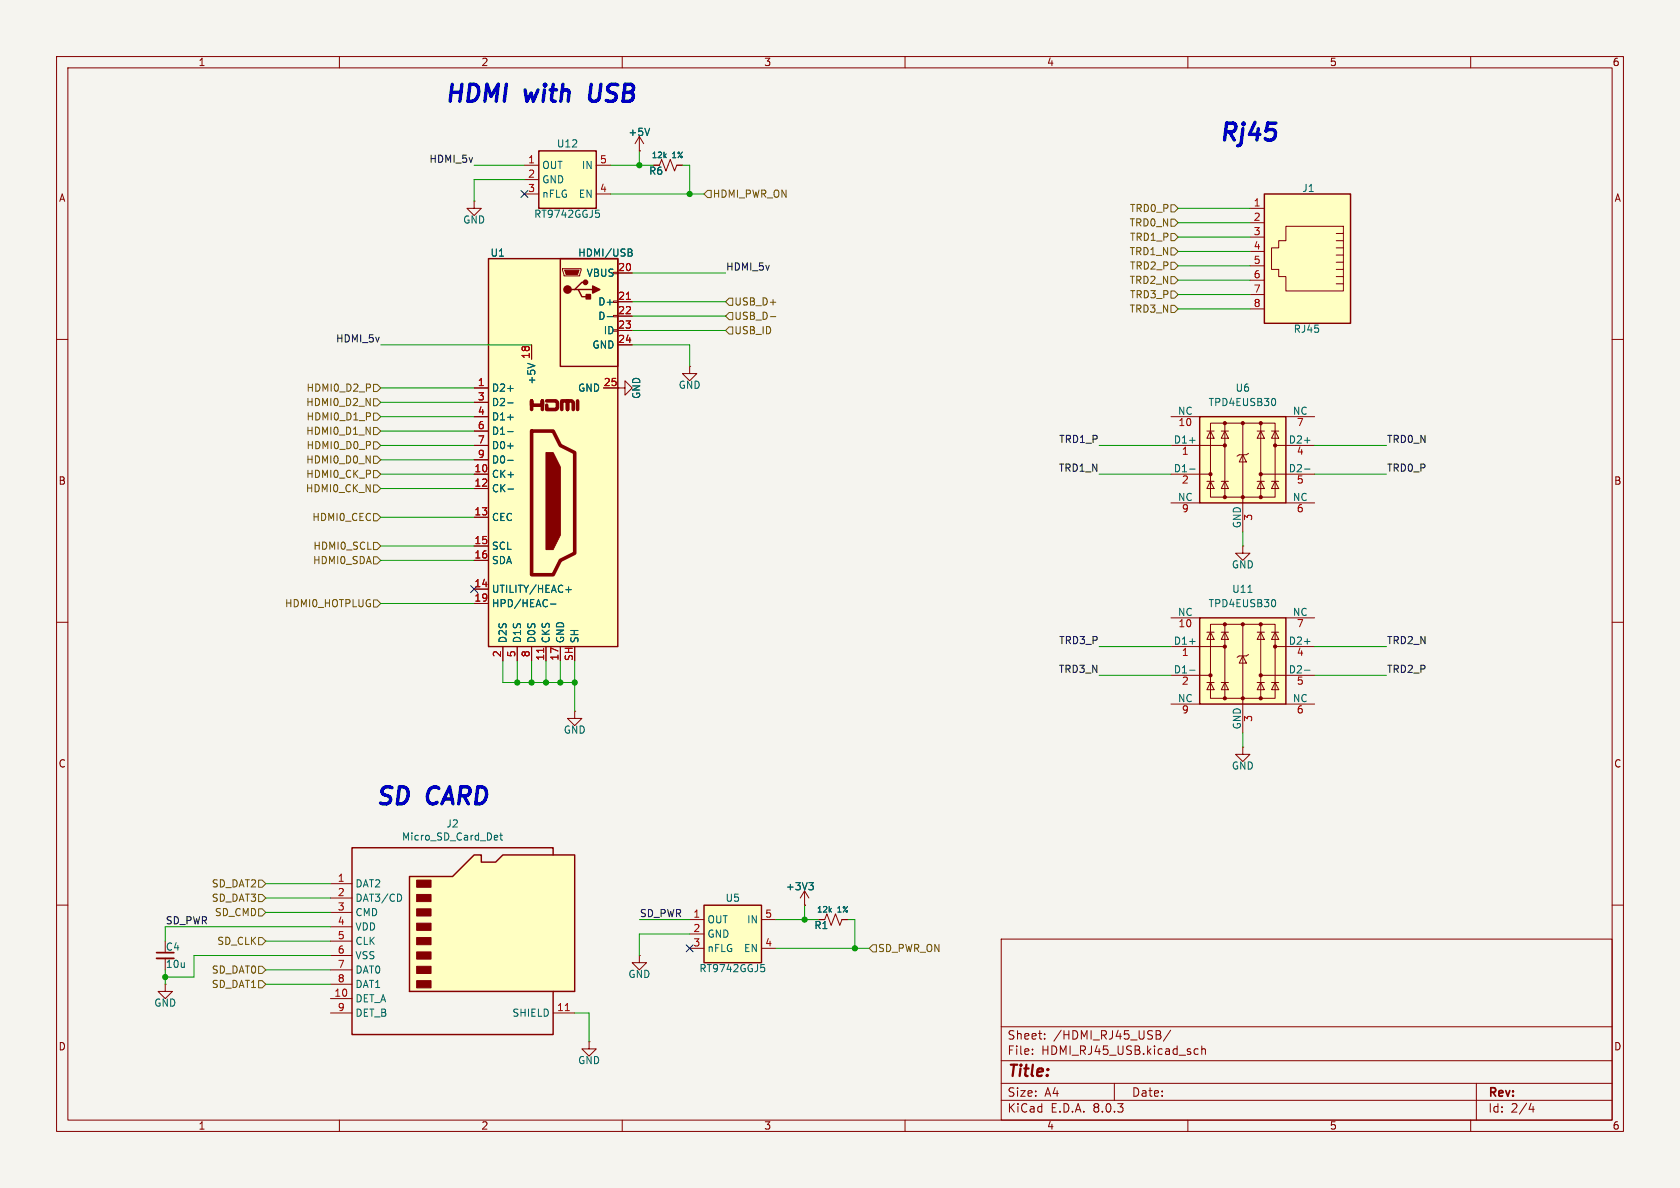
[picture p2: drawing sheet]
<svg xmlns="http://www.w3.org/2000/svg" width="297mm" height="210mm" viewBox="0 0 297 210" stroke-linecap="round" stroke-linejoin="round" font-family="sans-serif">
<path d="M0 0h297v210h-297z" fill="#f5f4ef" stroke="#f5f4ef" stroke-width=".18"/>
<g fill="none" stroke="#840000" stroke-width=".18">
<path d="M10 10h277v190h-277zM12 12h273v186h-273zM60 10v2M110 10v2M160 10v2M210 10v2M260 10v2M10 60h2M285 60h2M10 110h2M285 110h2M101.6 125.7v1.3h1.3l-1.3 1.3-1.3-1.3h1.3"/>
<path d="M101.6 125.7h.1M10 160h2M285 160h2M177 166h108v32h-108zM60 198v2M110 198v2M160 198v2M177 194.5h108M177 191.5h108M177 187.5h108M177 181.5h108M182.5 186.3v.1"/>
<path d="M182.5 185.5v.1M184.7 183.6v.1M184.7 182.8v.1M197 191.5v3M204.9 182.2l.3 .3-.1 .3-.2 .1a.4 .4 0 0 1 .4 .4 .4 .4 0 0 1-.3 .4M207 182.1l-1.3 2M210 198v2M211.2 186.3h.6M211.2 185.5h.6M212.5 185.5l.2-.1 .3 .1 .1 .9M212.5 184.9v1.5M260 198v2"/>
<path d="M261 191.5v6.5M270.7 195l-.4 1.1h.9M271 195.6v1"/>
</g>
<path d="M212.1 109.2h15.2v15.3h-15.2z" fill="#ffffc2"/>
<g fill="none" stroke="#840000" stroke-width=".18">
<path d="M207 114.3h9.5M207 119.4h7M207 109.2h5.1M213.4 111.8h1.2M214 110.4h11.4v13h-11.4zM214 111.8l.6 1.2h-1.2zM215.9 111.8h1.3M216.5 111.8l.7 1.2h-1.3zM216.5 110.4v13M219.7 116l.6 1.2h-1.2zM219.7 110.4v19.1M220.7 115.7l-.4 .3h-1.2l-.4 .2"/>
<path d="M222.2 111.8h1.3M222.9 111.8l.6 1.2h-1.3zM222.9 110.4v13M222.9 119.4h9.5M224.8 111.8h1.3M225.4 111.8l.7 1.2h-1.3zM225.4 114.3h7M227.3 109.2h5.1M207 124.5h5.1M213.4 120.7h1.2M214 120.7l.6 1.2h-1.2zM215.9 120.7h1.3"/>
<path d="M216.5 120.7l.7 1.2h-1.3zM219.7 132.1v1.3h1.3l-1.3 1.2-1.3-1.2h1.3M219.7 132.1h.1M222.2 120.7h1.3M222.9 120.7l.6 1.2h-1.3zM224.8 120.7h1.3M225.4 120.7l.7 1.2h-1.3zM227.3 124.5h5.1"/>
</g>
<path d="M212.1 109.2h15.2v15.3h-15.2z" fill="none" stroke="#840000" stroke-width=".25"/>
<g fill="#840000" stroke="#840000" stroke-width=".18">
<circle cx="214" cy="119.4" r=".28"/>
<circle cx="216.5" cy="123.4" r=".28"/>
<circle cx="216.5" cy="114.3" r=".28"/>
<circle cx="216.5" cy="110.4" r=".28"/>
<circle cx="219.7" cy="123.4" r=".28"/>
<circle cx="219.7" cy="110.4" r=".28"/>
<circle cx="222.9" cy="123.4" r=".28"/>
<circle cx="222.9" cy="119.4" r=".28"/>
<circle cx="222.9" cy="110.4" r=".28"/>
<circle cx="225.4" cy="114.3" r=".28"/>
</g>
<path d="M210.3 113.4h1M210.3 118.5h1M220.6 104.7h.7M225.4 106.1l.1 .4-.1 .6M230.6 113.4h1M230.6 118.5h1" fill="none" stroke="#006464" stroke-width=".18"/>
<path d="M212.1 73.7h15.2v15.2h-15.2z" fill="#ffffc2"/>
<g fill="none" stroke="#840000" stroke-width=".18">
<path d="M207 78.7h9.5M207 73.7h5.1M213.4 76.2h1.2M214 74.8h11.4v13.1h-11.4zM214 76.2l.6 1.3h-1.2zM215.9 76.2h1.3M216.5 76.2l.7 1.3h-1.3zM216.5 74.8v13.1M219.7 74.8v19.2M222.2 76.2h1.3M222.9 76.2l.6 1.3h-1.3zM222.9 74.8v13.1"/>
<path d="M224.8 76.2h1.3M225.4 76.2l.7 1.3h-1.3zM225.4 78.7h7M227.3 73.7h5.1M207 83.8h7M207 88.9h5.1M213.4 85.1h1.2M214 85.1l.6 1.3h-1.2zM215.9 85.1h1.3M216.5 85.1l.7 1.3h-1.3zM219.7 80.4l.6 1.3h-1.2zM219.7 96.5v1.3h1.3l-1.3 1.3-1.3-1.3h1.3"/>
<path d="M219.7 96.5h.1M220.7 80.1l-.4 .3h-1.2l-.4 .2M222.2 85.1h1.3M222.9 85.1l.6 1.3h-1.3zM222.9 83.8h9.5M224.8 85.1h1.3M225.4 85.1l.7 1.3h-1.3zM227.3 88.9h5.1"/>
</g>
<path d="M212.1 73.7h15.2v15.2h-15.2z" fill="none" stroke="#840000" stroke-width=".25"/>
<g fill="#840000" stroke="#840000" stroke-width=".18">
<circle cx="214" cy="83.8" r=".28"/>
<circle cx="216.5" cy="87.9" r=".28"/>
<circle cx="216.5" cy="78.7" r=".28"/>
<circle cx="216.5" cy="74.8" r=".28"/>
<circle cx="219.7" cy="87.9" r=".28"/>
<circle cx="219.7" cy="74.8" r=".28"/>
<circle cx="222.9" cy="87.9" r=".28"/>
<circle cx="222.9" cy="83.8" r=".28"/>
<circle cx="222.9" cy="74.8" r=".28"/>
<circle cx="225.4" cy="78.7" r=".28"/>
</g>
<path d="M210.3 77.8h1M225.4 70.6l.1 .3-.1 .7M230.6 77.8h1M210.3 82.9h1M230.6 82.9h1" fill="none" stroke="#006464" stroke-width=".18"/>
<path d="M124.5 160h10.1v10.2h-10.1z" fill="#ffffc2"/>
<path d="M124.5 160h10.1v10.2h-10.1z" fill="none" stroke="#840000" stroke-width=".25"/>
<path d="M142.2 157.5l-.7 1.3M142.2 157.5v2.5M142.2 157.5l.8 1.3M121.9 162.6h2.6M121.9 165.1h2.6M121.9 167.6h2.6M134.6 162.6h2.6M134.6 167.6h2.6M142.2 160h.1" fill="none" stroke="#840000" stroke-width=".18"/>
<path d="M143 156h.8l-.4 .5M143.5 156.5l.3 .3v.3l-.3 .2M134.5 170.5h.6M135 171l.2 .2v.3l-.2 .3" fill="none" stroke="#006464" stroke-width=".18"/>
<path d="M72.4 154.9h7.6l3.8-3.8h1.3v1.3h2.5l1.3-1.3h12.7v24.2h-29.2z" fill="#ffffc2"/>
<g fill="#840000" stroke="#840000" stroke-width=".18">
<path d="M73.7 173.4h2.5v1.2h-2.5z"/>
<path d="M73.7 170.8h2.5v1.3h-2.5z"/>
<path d="M73.7 168.3h2.5v1.2h-2.5z"/>
<path d="M73.7 165.7h2.5v1.3h-2.5z"/>
<path d="M73.7 163.2h2.5v1.3h-2.5z"/>
<path d="M73.7 160.7h2.5v1.2h-2.5z"/>
<path d="M73.7 158.1h2.5v1.3h-2.5z"/>
<path d="M73.7 155.6h2.5v1.2h-2.5z"/>
</g>
<path d="M72.4 154.9h7.6l3.8-3.8h1.3v1.3h2.5l1.3-1.3h12.7v24.2h-29.2zM97.8 151.1v-1.2h-35.6v33h35.6v-7.6" fill="none" stroke="#840000" stroke-width=".25"/>
<g fill="none" stroke="#840000" stroke-width=".18">
<path d="M58.4 156.2h3.8M58.4 158.8h3.8M58.4 176.5h3.8M58.4 179.1h3.8M58.4 161.3h3.8M58.4 163.8h3.8M58.4 166.4h3.8M58.4 168.9h3.8M58.4 171.5h3.8M58.4 174h3.8M97.8 179.1h3.8M113 168.9v1.3h1.3l-1.3 1.3-1.2-1.3h1.2"/>
<path d="M113 168.9h.1M145.8 162.6l.4-1.1 .7 2.1 .8-2.1 .8 2.1 .3-1h1.1M104.1 184.2v1.2h1.3l-1.3 1.3-1.2-1.3h1.2M104.1 184.2h.1"/>
</g>
<path d="M99.9 178.7h.8" fill="none" stroke="#a90000" stroke-width=".18"/>
<path d="M70.8 158.1l.2 .5-.2 .7M87.8 147.7l.2 .3-.6 .1M87.9 148.4l-.1 .1M88.4 147.7h.4M88.5 147.2v1.1l.3 .2" fill="none" stroke="#006464" stroke-width=".18"/>
<g fill="#ffffc2">
<path d="M86.4 45.7h22.8v68.6h-22.8z"/>
<path d="M99.1 45.7h10.1v19.1h-10.1z"/>
</g>
<path d="M94 72.4v-1.5v.7h1.9v-.7v1.5M94 76.2h3.8l1.3 2.5 2.5 1.3v17.8l-2.5 1.3-1.3 2.5h-3.8zM96.6 70.9h1.7l.3 .2v1l-.3 .3h-1.7v-.8M99.3 72.4v-1.5h1v1.5v-1.5h.8l.2 .2v1.3M102.1 70.9v1.5" fill="none" stroke="#840000" stroke-width=".63"/>
<path d="M86.4 45.7h22.8v68.6h-22.8zM99.1 45.7h10.1v19.1h-10.1zM101.6 51.2h.6l.7 1.3h1.2M102.2 51.2h2.6M103.5 49.9h-.6l-1.3 1.3h-.6" fill="none" stroke="#840000" stroke-width=".25"/>
<g fill="#840000" stroke="#840000" stroke-width=".25">
<path d="M104.8 50.5l1.2 .7-1.2 .6z"/>
<path d="M103.6 52.1h.8v.7h-.8z"/>
<circle cx="100.3" cy="51.2" r=".63"/>
<circle cx="103.5" cy="49.9" r=".38"/>
</g>
<g fill="#840000" stroke="#840000" stroke-width=".18">
<path d="M99.8 47.8h2.6l-.3 .7h-2z"/>
<path d="M96.5 80h1.3l1.3 2.6v12l-1.3 2.6h-1.3z"/>
</g>
<g fill="none" stroke="#840000" stroke-width=".18">
<path d="M99.4 47.5h3.3v.3l-.2 1h-2.8zM108.5 58.3h.7v.2h-.7zM108.5 55.8h.7v.2h-.7zM108.5 53.2h.7v.3h-.7zM108.5 48.1h.7v.3h-.7zM109.2 48.3h2.6M109.2 53.3h2.6M109.2 55.9h2.6M109.2 58.4h2.6M83.8 68.6h2.6M83.8 71.1h2.6M83.8 73.7h2.6"/>
<path d="M83.8 76.2h2.6M83.8 78.7h2.6M94 61v2.5M106.7 68.6h2.5M109.2 61h2.6M83.8 83.8h2.6M83.8 86.4h2.6M83.8 91.4h2.6M83.8 96.5h2.6M83.8 99.1h2.6M83.8 81.3h2.6M83.8 104.1h2.6"/>
<path d="M83.8 106.7h2.6M88.9 114.3v2.5M91.4 114.3v2.5M94 114.3v2.5M96.5 114.3v2.5M99.1 114.3v2.5"/>
</g>
<g fill="none" stroke="#006464" stroke-width=".18">
<path d="M107.3 56h1M111 44l.7 .1v.3l-.2 .2M111 44.6h.5M111.5 44.6l.3 .3-.1 .3-.7 .1M89.7 68.7h1M89.7 71.2h1M89.7 73.8h1M89.7 76.3h1M89.7 78.8h1M93.3 64.2l1.3 .5M89.7 81.4h1M89.8 86.5h1"/>
<path d="M97.3 106.8h1M100 104.2h1M100.5 103.8v.9"/>
</g>
<path d="M110.7 52.9h.8M96.1 114.6v.7" fill="none" stroke="#a90000" stroke-width=".18"/>
<path d="M223.5 34.3h15.3v22.9h-15.3z" fill="#ffffc2"/>
<g fill="none" stroke="#840000" stroke-width=".18">
<path d="M113 26.7h.1M113 24.1l-.7 1.3M113 24.1v2.6M113 24.1l.8 1.3M116.6 29.2l.4-1 .7 2 .8-2 .8 2 .3-1h1M221 36.8h2.5M221 39.4h2.5M221 41.9h2.5M221 44.5h2.5M221 47h2.5M221 49.5h2.5M221 52.1h2.5"/>
<path d="M221 54.6h2.5M227.3 40h10.2v11.4h-10.2v-2.5h-1.2v-1.3h-1.3v-3.8h1.3v-1.3h1.2zM236.2 41.3h1.3M236.2 42.5h1.3M236.2 43.8h1.3M236.2 45.1h1.3M236.2 46.4h1.3M236.2 47.6h1.3M236.2 48.9h1.3M236.2 50.2h1.3M109.2 68.6h1.3v-1.3l1.3 1.3-1.3 1.3v-1.3M109.2 68.6h.1"/>
<path d="M121.9 64.8v1.2h1.3l-1.3 1.3-1.3-1.3h1.3M121.9 64.8h.1M29.2 174v1.3h1.3l-1.3 1.2-1.3-1.2h1.3M29.2 174h.1M29.2 169.4v2.1"/>
</g>
<path d="M223.5 34.3h15.3v22.9h-15.3z" fill="none" stroke="#840000" stroke-width=".25"/>
<path d="M114.8 22.7l-.4 1.2" fill="none" stroke="#006464" stroke-width=".18"/>
<path d="M27.7 169.4h3" fill="none" stroke="#840000" stroke-width=".33"/>
<path d="M27.7 168.4h3" fill="none" stroke="#840000" stroke-width=".3"/>
<path d="M95.2 26.7h10.2v10.1h-10.2z" fill="#ffffc2"/>
<path d="M95.2 26.7h10.2v10.1h-10.2z" fill="none" stroke="#840000" stroke-width=".25"/>
<g fill="none" stroke="#840000" stroke-width=".18">
<path d="M83.8 35.6v1.2h1.3l-1.3 1.3-1.3-1.3h1.3M83.8 35.6h.1M92.7 29.2h2.5M92.7 31.8h2.5M92.7 34.3h2.5M105.4 29.2h2.5M105.4 34.3h2.5M113 26.7h.1M119.6 29.2h1M109.2 48.3h2.6M109.2 53.3h2.6M109.2 55.9h2.6"/>
<path d="M109.2 58.4h2.6M83.8 68.6h2.6M83.8 71.1h2.6M83.8 73.7h2.6M83.8 76.2h2.6M83.8 78.7h2.6M94 61v2.5M106.7 68.6h2.5M109.2 68.6h.1M109.2 61h2.6M83.8 83.8h2.6M83.8 86.4h2.6"/>
<path d="M83.8 91.4h2.6M83.8 96.5h2.6M83.8 99.1h2.6M83.8 81.3h2.6M83.8 104.1h2.6M83.8 106.7h2.6M88.9 114.3v2.5M91.4 114.3v2.5M94 114.3v2.5M96.5 114.3v2.5M99.1 114.3v2.5M142.2 160h.1"/>
<path d="M148.8 162.6h1.1"/>
</g>
<g fill="none" stroke="#006464" stroke-width=".18">
<path d="M105.3 37.2h.6M105.7 37.6l.3 .3v.3l-.3 .2M114.8 22.7l-.4 1.2M107.3 56h1M111 44l.7 .1v.3l-.2 .2M111 44.6h.5M111.5 44.6l.3 .3-.1 .3-.7 .1M89.7 68.7h1M89.7 71.2h1M89.7 73.8h1M89.7 76.3h1M89.7 78.8h1"/>
<path d="M93.3 64.2l1.3 .5M89.7 81.4h1M89.8 86.5h1M97.3 106.8h1M100 104.2h1M100.5 103.8v.9M143 156h.8l-.4 .5M143.5 156.5l.3 .3v.3l-.3 .2"/>
</g>
<g fill="none" stroke="#725600" stroke-width=".18">
<path d="M125.1 33.7h.6v1.2h-.6l-.6-.6zM207 36.2h.6l.7 .6-.7 .7h-.6zM207 38.7h.6l.7 .7-.7 .6h-.6zM128.9 52.7h.6v1.3h-.6l-.6-.7zM128.9 55.2h.6v1.3h-.6l-.6-.6zM128.9 57.8h.6v1.3h-.6l-.6-.7zM136.2 56h.9M207 43.8h.6l.7 .7-.7 .6h-.6zM207 54h.6l.7 .6-.7 .6h-.6zM207 51.4h.6l.7 .7-.7 .6h-.6zM207 46.4h.6l.7 .6-.7 .6h-.6zM207 41.3h.6l.7 .6-.7 .6h-.6z"/>
<path d="M207 48.9h.6l.7 .6-.7 .7h-.6zM66 70.5h.7l.6 .6-.6 .7h-.7zM66 75.6h.7l.6 .6-.6 .6h-.7zM66 78.1h.7l.6 .6-.6 .7h-.7zM66 73h.7l.6 .7-.6 .6h-.7zM66 67.9h.7l.6 .7-.6 .6h-.7zM66 83.2h.7l.6 .6-.6 .7h-.7zM66 90.8h.7l.6 .6-.6 .7h-.7zM66 85.7h.7l.6 .7-.6 .6h-.7zM66 98.4h.7l.6 .7-.6 .6h-.7zM66 80.6h.7l.6 .7-.6 .6h-.7zM66 95.9h.7l.6 .6-.6 .7h-.7z"/>
<path d="M66 106h.7l.6 .7-.6 .6h-.7zM45.7 158.1h.7l.6 .7-.6 .6h-.7zM45.7 155.6h.7l.6 .6-.6 .6h-.7zM45.7 165.7h.7l.6 .7-.6 .6h-.7zM45.7 173.4h.7l.6 .6-.6 .6h-.7zM45.7 160.7h.7l.6 .6-.6 .6h-.7zM45.7 170.8h.7l.6 .7-.6 .6h-.7zM154.3 167h.6v1.3h-.6l-.6-.7z"/>
</g>
<path d="M104.5 14.9l-.3 2.4 .1 .3 .4 .3" fill="none" stroke="#0000c2" stroke-width=".6"/>
<g fill="none" stroke="#009600" stroke-width=".18">
<path d="M83.8 29.2h8.9M92.7 31.8h-8.9v3.8M107.9 29.2h7.7M107.9 34.3h16.6M113 26.7v2.5M120.6 29.2h1.3v5.1M208.3 36.8h12.7M208.3 39.4h12.7M111.8 55.9h16.5M111.8 53.3h16.5M111.8 48.3h16.5M111.8 58.4h16.5"/>
<path d="M208.3 54.6h12.7M208.3 52.1h12.7M208.3 41.9h12.7M208.3 47h12.7M208.3 44.5h12.7M208.3 49.5h12.7M67.3 78.7h16.5M67.3 76.2h16.5M67.3 61h26.7M67.3 73.7h16.5M67.3 71.1h16.5M67.3 68.6h16.5"/>
<path d="M111.8 61h10.1v3.8M194.3 78.7h12.7M232.4 78.7h12.7M67.3 91.4h16.5M67.3 99.1h16.5M67.3 96.5h16.5M67.3 83.8h16.5M67.3 86.4h16.5M67.3 81.3h16.5M194.3 83.8h12.7M219.7 94v2.5M232.4 83.8h12.7"/>
<path d="M67.3 106.7h16.5M88.9 116.8v3.9h12.7M91.4 116.8v3.9M94 116.8v3.9M96.5 116.8v3.9M99.1 116.8v3.9M101.6 116.8v8.9M194.3 114.3h12.7M194.3 119.4h12.7M232.4 114.3h12.7M232.4 119.4h12.7M219.7 129.5v2.6"/>
<path d="M47 156.2h11.4M47 158.8h11.4M29.2 171.5v2.5M47 174h11.4M47 161.3h11.4M47 166.4h11.4M47 171.5h11.4M58.4 163.8h-29.2v2.6M58.4 168.9h-24.1v3.8h-5.1M101.6 179.1h2.5v5.1M113 162.6h8.9M121.9 165.1h-8.9v3.8"/>
<path d="M137.2 167.6h16.5M137.2 162.6h7.6M142.2 160v2.6M149.9 162.6h1.2v5"/>
</g>
<path d="M92.1 33.7l1.2 1.2M93.3 33.7l-1.2 1.2M83.2 103.5l1.2 1.2M84.4 103.5l-1.2 1.2M121.3 167l1.2 1.2M122.5 167l-1.2 1.2" fill="none" stroke="#000084" stroke-width=".18"/>
<path d="M110.7 52.9h.8M96.1 114.6v.7" fill="none" stroke="#a90000" stroke-width=".18"/>
<g fill="#009600" stroke="#009600" stroke-width=".18">
<circle cx="121.9" cy="34.3" r=".46"/>
<circle cx="113" cy="29.2" r=".46"/>
<circle cx="151.1" cy="167.6" r=".46"/>
<circle cx="94" cy="120.7" r=".46"/>
<circle cx="96.5" cy="120.7" r=".46"/>
<circle cx="91.4" cy="120.7" r=".46"/>
<circle cx="29.2" cy="172.7" r=".46"/>
<circle cx="142.2" cy="162.6" r=".46"/>
<circle cx="99.1" cy="120.7" r=".46"/>
<circle cx="101.6" cy="120.7" r=".46"/>
</g>
<g font-size="4.2" fill="#0000c2">
<text x="78.5" y="18.3">HDMI</text>
<text x="93" y="18.3">with</text>
<text x="105.5" y="18.3">USB</text>
<text x="215.4" y="25.2">Rj45</text>
<text x="66.3" y="142.5">SD</text>
<text x="75.6" y="142.5">CARD</text>
</g>
<text font-size="2.8" fill="#840000" x="178" y="190.9">Title:</text>
<g font-size="2.1" fill="#840000">
<text x="178" y="184">Sheet:</text>
<text x="186.2" y="184">/HDMI_RJ45_USB/</text>
<text x="178" y="186.7">File:</text>
<text x="184.1" y="186.7">HDMI_RJ45_USB.kicad_sch</text>
<text x="178" y="196.9">KiCad</text>
<text x="178" y="194.1">Size:</text>
<text x="184.7" y="194.1">A4</text>
<text x="185.7" y="196.9">E.D.A.</text>
<text x="193.3" y="196.9">8.0.3</text>
<text x="200" y="194.1">Date:</text>
<text x="263" y="194.3">Rev:</text>
<text x="263" y="196.9">Id:</text>
<text x="267.1" y="196.9">2/4</text>
</g>
<g font-size="1.8" fill="#840000">
<text x="35" y="11.9">1</text>
<text x="85" y="11.9">2</text>
<text x="135" y="11.9">3</text>
<text x="185" y="11.9">4</text>
<text x="235" y="11.9">5</text>
<text x="285" y="11.9">6</text>
<text x="10.3" y="35.9">A</text>
<text x="114.7" y="31.1">R6</text>
<text x="285.3" y="35.9">A</text>
<text x="10.3" y="85.9">B</text>
<text x="285.3" y="85.9">B</text>
<text x="10.3" y="135.9">C</text>
<text x="285.3" y="135.9">C</text>
<text x="143.9" y="164.4">R1</text>
<text x="10.3" y="185.9">D</text>
<text x="285.3" y="185.9">D</text>
<text x="35" y="199.9">1</text>
<text x="85" y="199.9">2</text>
<text x="135" y="199.9">3</text>
<text x="185" y="199.9">4</text>
<text x="235" y="199.9">5</text>
<text x="285" y="199.9">6</text>
</g>
<g font-size="1.8" fill="#0f0f0f">
<text x="75.8" y="28.9">HDMI_5v</text>
<text x="128.3" y="47.9">HDMI_5v</text>
<text x="59.3" y="60.6">HDMI_5v</text>
<text x="187.1" y="83.5">TRD1_N</text>
<text x="187.2" y="78.4">TRD1_P</text>
<text x="245.1" y="78.4">TRD0_N</text>
<text x="245.1" y="83.5">TRD0_P</text>
<text x="187.2" y="114">TRD3_P</text>
<text x="245.1" y="114">TRD2_N</text>
<text x="187.1" y="119">TRD3_N</text>
<text x="245.1" y="119">TRD2_P</text>
<text x="29.2" y="163.5">SD_PWR</text>
<text x="113" y="162.2">SD_PWR</text>
</g>
<g font-size="1.8" fill="#a90000">
<text x="93.3" y="29">1</text>
<text x="106" y="29">5</text>
<text x="93.3" y="31.5">2</text>
<text x="93.3" y="34">3</text>
<text x="106" y="34">4</text>
<text x="221.5" y="36.6">1</text>
<text x="221.5" y="39.1">2</text>
<text x="221.5" y="41.7">3</text>
<text x="221.5" y="44.2">4</text>
<text x="221.5" y="46.7">5</text>
<text x="109.2" y="48">20</text>
<text x="109.2" y="53.1">21</text>
<text x="221.5" y="49.3">6</text>
<text x="221.5" y="51.8">7</text>
<text x="109.2" y="55.6">22</text>
<text x="109.2" y="58.2">23</text>
<text x="221.5" y="54.4">8</text>
<text x="93.7" y="63.5" transform="rotate(-90 93.7 63.5)">18</text>
<text x="109.2" y="60.7">24</text>
<text x="84.4" y="68.3">1</text>
<text x="84.4" y="70.9">3</text>
<text x="106.6" y="68.3">25</text>
<text x="84.4" y="73.4">4</text>
<text x="84.4" y="75.9">6</text>
<text x="208.2" y="75.6">10</text>
<text x="229.2" y="75.6">7</text>
<text x="83.8" y="83.6">10</text>
<text x="84.4" y="78.5">7</text>
<text x="84.4" y="81">9</text>
<text x="208.8" y="80.7">1</text>
<text x="229.2" y="80.7">4</text>
<text x="83.8" y="86.1">12</text>
<text x="208.8" y="85.8">2</text>
<text x="229.2" y="85.8">5</text>
<text x="83.8" y="91.2">13</text>
<text x="208.8" y="90.9">9</text>
<text x="221.7" y="92.1" transform="rotate(-90 221.7 92.1)">3</text>
<text x="229.2" y="90.9">6</text>
<text x="83.8" y="96.3">15</text>
<text x="83.8" y="98.8">16</text>
<text x="83.8" y="103.9">14</text>
<text x="83.8" y="106.4">19</text>
<text x="208.2" y="111.2">10</text>
<text x="229.2" y="111.2">7</text>
<text x="88.6" y="116.3" transform="rotate(-90 88.6 116.3)">2</text>
<text x="91.2" y="116.3" transform="rotate(-90 91.2 116.3)">5</text>
<text x="93.7" y="116.3" transform="rotate(-90 93.7 116.3)">8</text>
<text x="96.3" y="116.9" transform="rotate(-90 96.3 116.9)">11</text>
<text x="98.8" y="116.9" transform="rotate(-90 98.8 116.9)">17</text>
<text x="101.3" y="116.9" transform="rotate(-90 101.3 116.9)">SH</text>
<text x="208.8" y="116.3">1</text>
<text x="229.2" y="116.3">4</text>
<text x="208.8" y="121.4">2</text>
<text x="229.2" y="121.4">5</text>
<text x="208.8" y="126.4">9</text>
<text x="221.7" y="127.7" transform="rotate(-90 221.7 127.7)">3</text>
<text x="229.2" y="126.4">6</text>
<text x="59.6" y="156">1</text>
<text x="59.6" y="158.5">2</text>
<text x="59.6" y="161">3</text>
<text x="59.6" y="163.6">4</text>
<text x="59.6" y="166.1">5</text>
<text x="122.5" y="162.3">1</text>
<text x="122.5" y="164.8">2</text>
<text x="122.5" y="167.4">3</text>
<text x="135.2" y="167.4">4</text>
<text x="135.2" y="162.3">5</text>
<text x="59.6" y="168.7">6</text>
<text x="59.6" y="171.2">7</text>
<text x="59.6" y="173.7">8</text>
<text x="59" y="176.3">10</text>
<text x="59.6" y="178.8">9</text>
<text x="98.4" y="178.8">11</text>
</g>
<g font-size="1.8" fill="#006464">
<text x="98.4" y="26.3">U12</text>
<text x="111" y="24.2">+5V</text>
<text x="95.8" y="30.1">OUT</text>
<text x="95.8" y="32.6">GND</text>
<text x="95.8" y="35.2">nFLG</text>
<text x="102.2" y="35.2">EN</text>
<text x="102.8" y="30.1">IN</text>
<text x="230.1" y="34.1">J1</text>
<text x="81.8" y="39.7">GND</text>
<text x="94.3" y="38.7">RT9742GGJ5</text>
<text x="86.6" y="45.6">U1</text>
<text x="102.1" y="45.6">HDMI/USB</text>
<text x="103.6" y="49.1">VBUS</text>
<text x="105.7" y="54.2">D+</text>
<text x="105.7" y="56.7">D-</text>
<text x="106.6" y="59.3">ID</text>
<text x="228.6" y="59">RJ45</text>
<text x="104.6" y="61.8">GND</text>
<text x="86.9" y="69.4">D2+</text>
<text x="86.9" y="72">D2-</text>
<text x="94.8" y="68.1" transform="rotate(-90 94.8 68.1)">+5V</text>
<text x="102.1" y="69.4">GND</text>
<text x="113.4" y="70.6" transform="rotate(-90 113.4 70.6)">GND</text>
<text x="119.9" y="68.9">GND</text>
<text x="213.6" y="72">TPD4EUSB30</text>
<text x="218.3" y="69.4">U6</text>
<text x="86.9" y="74.5">D1+</text>
<text x="86.9" y="77.1">D1-</text>
<text x="208.1" y="73.4">NC</text>
<text x="228.5" y="73.4">NC</text>
<text x="86.9" y="79.6">D0+</text>
<text x="86.9" y="82.1">D0-</text>
<text x="207.4" y="78.5">D1+</text>
<text x="207.4" y="83.6">D1-</text>
<text x="227.7" y="78.5">D2+</text>
<text x="227.7" y="83.6">D2-</text>
<text x="86.9" y="84.7">CK+</text>
<text x="86.9" y="87.2">CK-</text>
<text x="208.1" y="88.6">NC</text>
<text x="228.5" y="88.6">NC</text>
<text x="86.9" y="92.3">CEC</text>
<text x="219.5" y="93.5" transform="rotate(-90 219.5 93.5)">GND</text>
<text x="86.9" y="97.4">SCL</text>
<text x="86.9" y="99.9">SDA</text>
<text x="217.7" y="100.7">GND</text>
<text x="86.9" y="105">UTILITY/HEAC+</text>
<text x="86.9" y="107.5">HPD/HEAC-</text>
<text x="213.6" y="107.5">TPD4EUSB30</text>
<text x="217.7" y="105">U11</text>
<text x="89.8" y="113.8" transform="rotate(-90 89.8 113.8)">D2S</text>
<text x="92.3" y="113.8" transform="rotate(-90 92.3 113.8)">D1S</text>
<text x="94.8" y="113.8" transform="rotate(-90 94.8 113.8)">D0S</text>
<text x="97.4" y="113.8" transform="rotate(-90 97.4 113.8)">CKS</text>
<text x="99.9" y="113.8" transform="rotate(-90 99.9 113.8)">GND</text>
<text x="102.5" y="113.8" transform="rotate(-90 102.5 113.8)">SH</text>
<text x="208.1" y="109">NC</text>
<text x="228.5" y="109">NC</text>
<text x="207.4" y="114">D1+</text>
<text x="207.4" y="119.1">D1-</text>
<text x="227.7" y="114">D2+</text>
<text x="227.7" y="119.1">D2-</text>
<text x="208.1" y="124.2">NC</text>
<text x="228.5" y="124.2">NC</text>
<text x="99.6" y="129.9">GND</text>
<text x="219.5" y="129" transform="rotate(-90 219.5 129)">GND</text>
<text x="217.7" y="136.2">GND</text>
<text x="71" y="148.8">Micro_SD_Card_Det</text>
<text x="78.8" y="146.5">J2</text>
<text x="62.7" y="157.1">DAT2</text>
<text x="62.7" y="159.6">DAT3/CD</text>
<text x="128.2" y="159.6">U5</text>
<text x="138.8" y="157.6">+3V3</text>
<text x="62.7" y="162.2">CMD</text>
<text x="62.7" y="164.7">VDD</text>
<text x="62.7" y="167.2">CLK</text>
<text x="125" y="163.4">OUT</text>
<text x="125" y="166">GND</text>
<text x="132" y="163.4">IN</text>
<text x="29.2" y="168.2">C4</text>
<text x="29.2" y="171.3">10u</text>
<text x="62.7" y="169.8">VSS</text>
<text x="62.7" y="172.3">DAT0</text>
<text x="111" y="173.1">GND</text>
<text x="123.5" y="172.1">RT9742GGJ5</text>
<text x="125" y="168.5">nFLG</text>
<text x="131.4" y="168.5">EN</text>
<text x="27.2" y="178.2">GND</text>
<text x="62.7" y="177.4">DET_A</text>
<text x="62.7" y="174.9">DAT1</text>
<text x="62.7" y="179.9">DET_B</text>
<text x="90.5" y="179.9">SHIELD</text>
<text x="102.1" y="188.3">GND</text>
</g>
<g font-size="1.8" fill="#725600">
<text x="125.9" y="35.2">HDMI_PWR_ON</text>
<text x="199.6" y="40.2">TRD0_N</text>
<text x="199.7" y="37.7">TRD0_P</text>
<text x="199.6" y="45.3">TRD1_N</text>
<text x="199.7" y="47.9">TRD2_P</text>
<text x="199.7" y="42.8">TRD1_P</text>
<text x="199.6" y="50.4">TRD2_N</text>
<text x="199.7" y="52.9">TRD3_P</text>
<text x="129.7" y="54.2">USB_D+</text>
<text x="129.7" y="56.7">USB_D-</text>
<text x="129.7" y="59.3">USB_ID</text>
<text x="199.6" y="55.5">TRD3_N</text>
<text x="54" y="72">HDMI0_D2_N</text>
<text x="54.1" y="69.4">HDMI0_D2_P</text>
<text x="54" y="77.1">HDMI0_D1_N</text>
<text x="54.1" y="74.5">HDMI0_D1_P</text>
<text x="54" y="82.1">HDMI0_D0_N</text>
<text x="54.1" y="79.6">HDMI0_D0_P</text>
<text x="54" y="87.2">HDMI0_CK_N</text>
<text x="54" y="84.7">HDMI0_CK_P</text>
<text x="55.1" y="92.3">HDMI0_CEC</text>
<text x="55.2" y="99.9">HDMI0_SDA</text>
<text x="55.3" y="97.4">HDMI0_SCL</text>
<text x="50.3" y="107.5">HDMI0_HOTPLUG</text>
<text x="37.3" y="159.6">SD_DAT3</text>
<text x="37.3" y="157.1">SD_DAT2</text>
<text x="37.9" y="162.2">SD_CMD</text>
<text x="38.3" y="167.2">SD_CLK</text>
<text x="37.3" y="172.3">SD_DAT0</text>
<text x="155.1" y="168.5">SD_PWR_ON</text>
<text x="37.3" y="174.9">SD_DAT1</text>
</g>
<g font-size="1.4" fill="#006464">
<text x="115.1" y="28.2">12k</text>
<text x="118.8" y="28.2">1%</text>
<text x="144.3" y="161.5">12k</text>
<text x="148.1" y="161.5">1%</text>
</g>
</svg>
